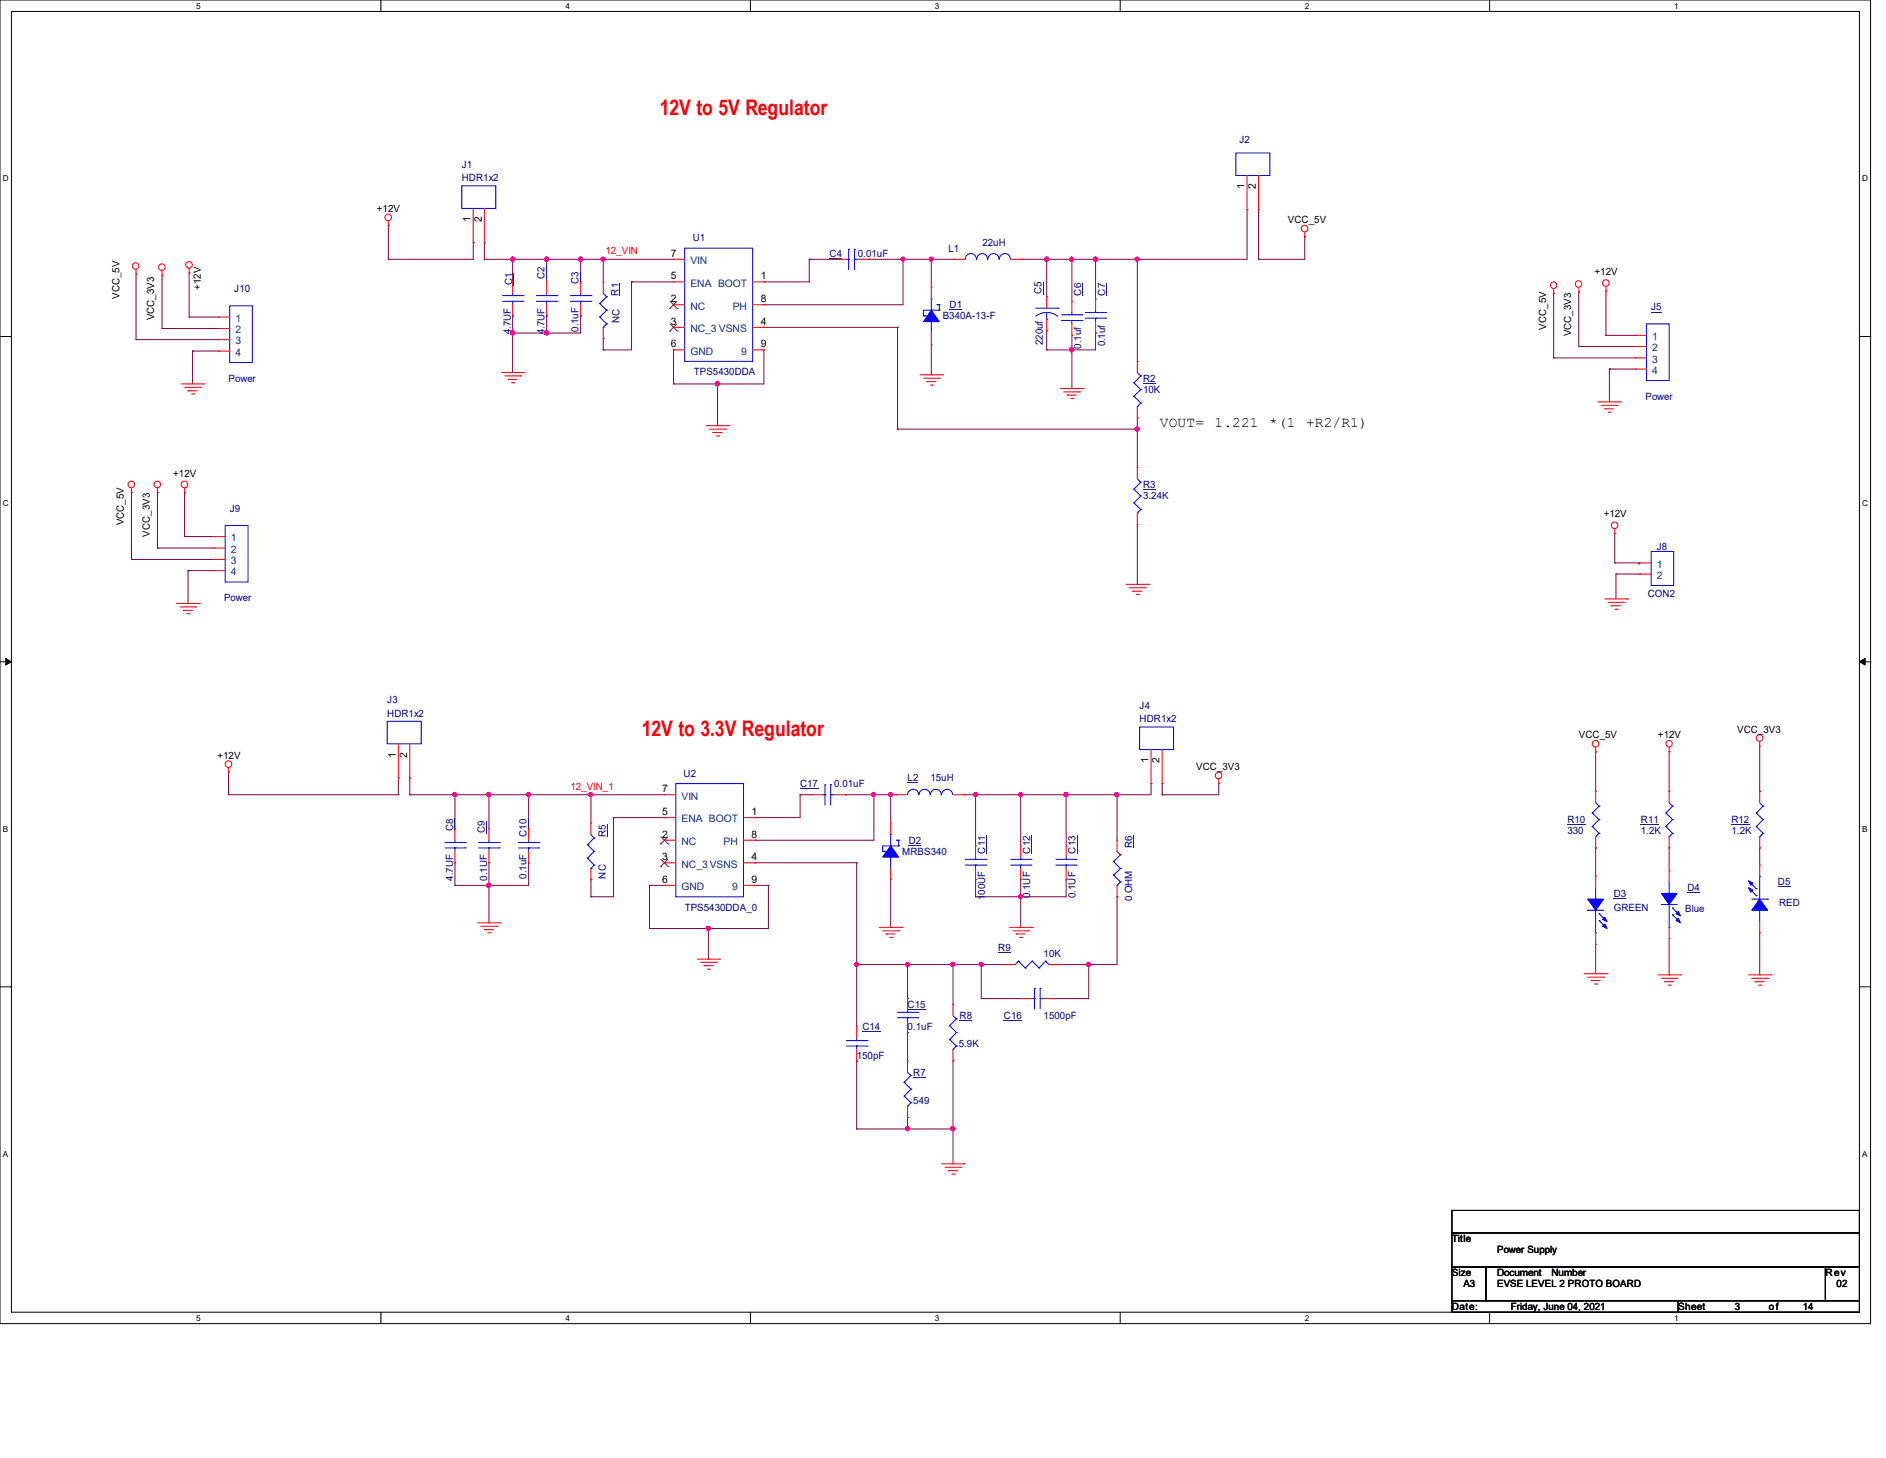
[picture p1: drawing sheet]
<svg xmlns="http://www.w3.org/2000/svg" width="279mm" height="216mm" viewBox="0 0 279 216" stroke-linecap="round" stroke-linejoin="round" font-family="sans-serif">
<path d="M0 0h277.1v196h-277.1zM1.7 1.7h273.8v192.6h-273.8z" fill="none" stroke="#000" stroke-width=".15"/>
<g fill="#fff">
<path d="M29 .2h.7v1.3h-.7z"/>
<path d="M29 194.5h.7v1.3h-.7z"/>
</g>
<path d="M56.4 0v1.7M56.4 194.3v1.7" fill="none" stroke="#000" stroke-width=".15"/>
<g fill="#fff">
<path d="M83.8 .2h.6v1.3h-.6z"/>
<path d="M83.8 194.5h.6v1.3h-.6z"/>
</g>
<path d="M111.2 0v1.7M111.2 194.3v1.7" fill="none" stroke="#000" stroke-width=".15"/>
<g fill="#fff">
<path d="M138.5 .2h.6v1.3h-.6z"/>
<path d="M138.5 194.5h.6v1.3h-.6z"/>
</g>
<path d="M165.9 0v1.7M165.9 194.3v1.7" fill="none" stroke="#000" stroke-width=".15"/>
<g fill="#fff">
<path d="M193.3 .2h.6v1.3h-.6z"/>
<path d="M193.3 194.5h.6v1.3h-.6z"/>
</g>
<path d="M220.7 0v1.7M220.7 194.3v1.7" fill="none" stroke="#000" stroke-width=".15"/>
<g fill="#fff">
<path d="M248 .2h.7v1.3h-.7z"/>
<path d="M248 194.5h.7v1.3h-.7z"/>
<path d="M.4 25.7h.9v1.4h-.9z"/>
<path d="M275.9 25.7h.8v1.4h-.8z"/>
<path d="M.4 73.9h.9v1.3h-.9z"/>
<path d="M275.9 73.9h.8v1.3h-.8z"/>
</g>
<path d="M0 49.8h1.7M275.5 49.8h1.7" fill="none" stroke="#000" stroke-width=".15"/>
<g fill="#fff">
<path d="M.4 122h.8v1.4h-.8z"/>
<path d="M275.9 122h.7v1.4h-.7z"/>
</g>
<path d="M0 98h1.7M275.5 98h1.7" fill="none" stroke="#000" stroke-width=".15"/>
<path d="M.8 97.5l.9 .5-.9 .5zM275.5 98l.8-.5v1z" fill="#000" stroke="#000" stroke-width=".15"/>
<g fill="#fff">
<path d="M.4 170.2h.8v1.3h-.8z"/>
<path d="M275.9 170.2h.7v1.3h-.7z"/>
</g>
<path d="M0 146.1h1.7M275.5 146.1h1.7M215.1 179.2h60.4v3.4h-60.4zM215.1 182.6h60.4v5h-60.4zM215.1 187.6h5v5h-5zM215.1 192.6h33.5v1.7h-33.5zM220.1 187.6h50.3v5h-50.3zM248.6 192.6h26.9v1.7h-26.9zM270.4 187.6h5.1v5h-5.1z" fill="none" stroke="#000" stroke-width=".15"/>
<g fill="none" stroke="#800040" stroke-width=".15">
<path d="M57.5 33.4h.1M57.5 38.4h.1M57.5 33.4v5M70.1 35.9h.1M70.1 35.9v2.5h-12.6M71.8 35.9h.1M71.8 38.4h.1M71.8 35.9v2.5M71.8 38.4h28M75.9 38.4h.1M75.9 38.4v3.3M81 38.4h.1"/>
<path d="M81 38.4v3.3M86 38.4h.1M86 38.4v3.3M89.4 38.4h.1M89.4 38.4v3.3M119.9 38.4h.1M119.9 38.4v3.3h-6.7M119.9 38.4h3.8M128.8 38.4h.1M128.8 38.4h12.6M133.8 38.4h.1M133.8 38.4v6.7h-20.6"/>
<path d="M138 38.4h.1M138 38.4v4.2M151.4 38.4h.1M155.1 38.4h.1M155.1 38.4v5.5M158.8 38.4h.1M158.8 38.4v6.2M162.3 38.4h.1M162.3 38.4v5.9M168.5 38.4h.1M168.5 38.4v15.1M184.7 31h.1"/>
<path d="M184.7 31v7.4h-33.3M186.4 31h.1M186.4 38.4h.1M186.4 31v7.4M193.3 35.1h.1M193.3 35.1v3.3h-6.9M20.2 40.6h.1M20.2 50.3h.1M20.2 40.6v9.7M20.2 50.3h12.2M24 40.8h.1M24 48.6h.1"/>
<path d="M24 40.8v7.8M24 48.6h8.4M28 40.4h.1M28 46.9h.1M28 40.4v6.5M28 46.9h4.4M28.5 52h.1M28.5 52v4.9M28.5 52h3.9M75.9 49.3h.1M75.9 46.8h.1M75.9 55.2h.1"/>
<path d="M75.9 46.8v8.4M81 46.8h.1M81 49.3h.1M81 46.8v2.5M86 46.8h.1M86 46.8v2.5h-10.1M89.4 50.1h.1M89.4 51.8h.1M89.4 50.1v1.7M93.6 41.7h.1M93.6 41.7h6.2M93.6 41.7v10.1h-4.2"/>
<path d="M99.8 51.8h.1M99.8 56.9h.1M99.8 51.8v5.1M106.3 56.9h.1M106.3 56.9v6.1M113.2 41.7h.1M113.2 45.1h.1M113.2 51.8h.1M113.2 48.5h.1M113.2 51.8v5.1h-13.4M113.2 48.5h19.8M133 48.5h.1"/>
<path d="M133 48.5v15M138 55.5h.1M138 51v4.5M155.1 49h.1M155.1 51.8h.1M155.1 49v2.8M158.8 49.7h.1M158.8 51.8h.1M158.8 57.5h.1M158.8 49.7v7.8M162.3 49.3h.1M162.3 49.3v2.5h-7.2"/>
<path d="M230.2 43.4h.1M230.2 53h.1M230.2 43.4v9.6M230.2 53h12.1M233.9 43.3h.1M233.9 51.3h.1M233.9 43.3v8M233.9 51.3h8.4M237.9 43.1h.1M237.9 49.7h.1M237.9 43.1v6.6M237.9 49.7h4.4"/>
<path d="M238.4 54.7h.1M238.4 54.7v4.8M238.4 54.7h3.9M19.5 72.9h.1M19.5 72.9v9.9M23.3 72.9h.1M23.3 72.9v8.3M27.3 72.9h.1M27.3 79.5h.1M27.3 72.9v6.6M27.3 79.5h4.4M106.3 63h.1"/>
<path d="M133 63.5h.1M133 63.5h35.5M168.5 63.5h.1M168.5 61.9h.1M168.5 61.9v7.4M168.5 77.6v8.9M239.2 79h.1M239.2 79v4.4M19.5 82.8h.1M19.5 82.8h12.2M23.3 81.2h.1M23.3 81.2h8.4"/>
<path d="M27.9 84.5h.1M27.9 84.5v4.9M27.9 84.5h3.8M168.5 86.5h.1M239.2 83.4h.1M239.2 83.4h3.7M239.4 85h.1M239.4 85v3.7M239.4 85h3.5M242.7 83.5h.1M242.7 83.5h.2M242.9 85h.1"/>
<path d="M33.9 114.3h.1M33.9 114.3v3.4h25.1M59 115.2h.1M59 117.7h.1M59 115.2v2.5M60.7 117.7h.1M60.7 115.2h.1M60.7 117.7h37.7M60.7 115.2v2.5M67.4 117.7h.1M67.4 117.7v5M72.4 117.7h.1"/>
<path d="M72.4 117.7v5M78.3 117.7h.1M78.3 117.7v5M87.5 117.7h.1M87.5 117.7v4.2M118.5 117.7h.1M118.5 117.7h1.7M118.5 117.7v3.4h-6.7M125.3 117.7h.1M125.3 117.7h7.5M129.5 117.7h.1M129.5 117.7v6.7h-17.7"/>
<path d="M132 117.7h.1M132 117.7v4.2M144.5 117.7h.1M144.5 117.7v7.6M151.2 117.7h.1M151.2 117.7v7.6M157.9 117.7h.1M157.9 117.7v7.6M165.5 117.7h.1M165.5 117.7v6.7M170.5 116h.1M170.5 116v1.7h-27.7"/>
<path d="M172.2 116h.1M172.2 117.7h.1M172.2 116v1.7M180.6 116h.1M180.6 116v1.7h-8.4M236.4 111.3h.1M236.4 111.3v5.9M247.3 111.3h.1M247.3 111.3v5.9M260.7 117.2h.1M260.7 110.5v6.7M67.4 127.8h.1"/>
<path d="M67.4 131.1h.1M67.4 127.8v3.3M72.4 127.8h.1M72.4 131.1h.1M72.4 136.7h.1M72.4 127.8v8.9M78.3 127.8h.1M78.3 127.8v3.3h-10.9M87.5 130.3h.1M87.5 132.8h.1M87.5 130.3v2.5M90.9 121.1h.1"/>
<path d="M90.9 121.1h7.5M90.9 121.1v11.7h-3.4M96.2 137.5h.1M96.2 131.1h.1M96.2 131.1v6.4M96.2 131.1h2.2M104.9 137.5h.1M104.9 137.5v4.5M111.8 121.1h.1M111.8 124.4h.1M111.8 131.1h.1M111.8 127.8h.1"/>
<path d="M111.8 131.1h2M111.8 127.8h15.1M113.8 131.1h.1M113.8 131.1v6.4h-17.6M126.9 127.8h.1M126.9 127.8v24.3M132 137.3h.1M132 130.3v7M144.5 132.8h.1M144.5 130.3h.1M144.5 130.3v2.5M151.2 130.3h.1"/>
<path d="M151.2 132.8h.1M151.2 137.3h.1M151.2 130.3v7M157.9 130.3h.1M157.9 130.3v2.5h-13.4M165.5 132.8h.1M165.5 132.8v10h-8.4M236.4 125.6h.1M236.4 125.6v4.2M236.4 139.8v4.4M247.3 125.6h.1M247.3 125.6v3.3"/>
<path d="M247.3 139v5.4M260.7 125.6h.1M260.7 125.6v2.5M260.7 138.1v6.3M104.9 142h.1M126.9 142.8h.1M126.9 157.1h.1M126.9 157.1v10.1M126.9 142.8h21.8M134.5 142.8h.1M134.5 152.9h.1M134.5 142.8v5.1"/>
<path d="M134.5 152.9v4.2M141.2 142.8h.1M141.2 157.1h.1M141.2 142.8v5.9M141.2 157.1v15.2M145.4 142.8h.1M145.4 147.9h.1M145.4 147.9h5.8M145.4 142.8v5.1M156.3 147.9h.1M157.1 142.8h.1M161.3 142.8h.1"/>
<path d="M161.3 142.8v5.1h-5M236.4 144.2h.1M247.3 144.4h.1M260.7 144.4h.1M126.9 167.2h.1M126.9 167.2h14.3M134.5 165.5h.1M134.5 167.2h.1M134.5 165.5v1.7M141.2 172.3h.1"/>
</g>
<g fill="#f0f" stroke="#f0f" stroke-width=".15">
<circle cx="133.8" cy="38.4" r=".31"/>
<circle cx="106.3" cy="56.8" r=".32"/>
<circle cx="158.7" cy="38.4" r=".31"/>
<circle cx="155" cy="38.4" r=".32"/>
<circle cx="168.5" cy="38.4" r=".32"/>
<circle cx="81" cy="38.4" r=".32"/>
<circle cx="81" cy="49.3" r=".32"/>
<circle cx="89.3" cy="38.4" r=".32"/>
<circle cx="86" cy="38.4" r=".32"/>
<circle cx="168.5" cy="63.5" r=".32"/>
<circle cx="158.7" cy="51.8" r=".31"/>
<circle cx="162.3" cy="38.4" r=".32"/>
<circle cx="138" cy="38.4" r=".31"/>
<circle cx="75.9" cy="38.4" r=".32"/>
<circle cx="72.4" cy="117.7" r=".32"/>
<circle cx="67.4" cy="117.7" r=".32"/>
<circle cx="87.5" cy="117.7" r=".31"/>
<circle cx="104.9" cy="137.5" r=".32"/>
<circle cx="126.9" cy="142.8" r=".32"/>
<circle cx="141.2" cy="167.1" r=".32"/>
<circle cx="134.4" cy="167.1" r=".32"/>
<circle cx="141.2" cy="142.8" r=".32"/>
<circle cx="134.4" cy="142.8" r=".32"/>
<circle cx="151.2" cy="117.7" r=".32"/>
<circle cx="151.2" cy="132.8" r=".32"/>
<circle cx="157.9" cy="117.7" r=".32"/>
<circle cx="72.4" cy="131.1" r=".32"/>
<circle cx="161.3" cy="142.8" r=".32"/>
<circle cx="145.4" cy="142.8" r=".32"/>
<circle cx="144.5" cy="117.7" r=".32"/>
<circle cx="78.3" cy="117.7" r=".32"/>
<circle cx="165.5" cy="117.7" r=".32"/>
<circle cx="129.4" cy="117.7" r=".31"/>
<circle cx="131.9" cy="117.7" r=".32"/>
<circle cx="75.9" cy="49.3" r=".32"/>
</g>
<g fill="none" stroke="#f00" stroke-width=".15">
<path d="M20.2 39.9v.7M28 39.8v.6M57.5 33.4h.1M57.5 32.7v.7M70.1 35.9h.1M70.1 30.9v5M71.8 35.9h.1M71.8 30.9v5M193.3 35.1h.1M193.3 34.4v.7M20.2 40.6h.1M24 40.8h.1"/>
<path d="M24 40.1v.7M26.8 56.9h3.4M27.3 57.4h2.4M27.9 57.9h.1M27.9 57.9h1.3M28 40.4h.1M28.4 58.3h.3M28.7 58.3h.1M29.7 57.4h.1M30.2 56.9h.1M74.3 55.2h3.3M74.8 55.7h2.3"/>
<path d="M75.3 56.2h.1M75.3 56.2h1.3M75.8 56.7h.3M76.1 56.7h.1M77.1 55.7h.1M77.6 55.2h.1M136.3 55.5h3.4M136.8 56h2.3M137.3 56.5h.1M137.3 56.5h1.3M137.8 57h.3M138.1 57h.1"/>
<path d="M139.1 56h.1M139.7 55.5h.1M157.1 57.5h3.3M157.6 58h2.3M158.1 58.5h.1M158.1 58.5h1.3M158.6 59h.3M158.9 59h.1M159.9 58h.1M160.4 57.5h.1M230.2 43.4h.1M230.2 42.8v.6"/>
<path d="M233.9 43.3h.1M233.9 42.6v.7M236.7 59.5h3.4M237.9 43.1h.1M237.9 42.4v.7M240.1 59.5h.1M19.5 72.9h.1M19.5 72.3v.6M23.3 72.9h.1M23.3 72.3v.6M27.3 72.9h.1M27.3 72.3v.6"/>
<path d="M31.7 79.5h.1M31.7 79.5h1.7M104.6 63h3.4M105.1 63.5h2.4M105.6 64.1h.1M105.6 64.1h1.4M106.1 64.6h.4M106.5 64.6h.1M107.5 63.5h.1M108 63h.1M237.2 60h2.4M237.7 60.5h.1"/>
<path d="M237.7 60.5h1.4M238.3 61h.2M238.5 61h.1M239.2 79h.1M239.2 78.3v.7M239.6 60h.1M26.2 89.4h3.3M26.7 89.9h2.3M27.2 90.4h.1M27.2 90.4h1.3M27.7 90.9h.3M28 90.9h.1"/>
<path d="M29 89.9h.1M29.5 89.4h.1M31.7 81.2h.1M31.7 82.8h.1M31.7 84.5h.1M31.7 81.2h1.7M31.7 82.8h1.7M31.7 84.5h1.7M166.8 86.5h3.4M167.3 87h2.4M167.8 87.5h.1M167.8 87.5h1.4"/>
<path d="M168.3 88h.4M168.7 88h.1M169.7 87h.1M170.2 86.5h.1M237.7 88.7h3.4M238.3 89.2h2.3M238.7 89.7h.1M238.7 89.7h1.4M239.2 90.2h.4M239.6 90.2h.1M240.6 89.2h.1M241.1 88.7h.1"/>
<path d="M33.9 114.3h.1M33.9 113.7v.6M98.4 117.7h.1M98.4 117.7h1.7M180.6 116h.1M180.6 115.4v.6M236.4 111.3h.1M236.4 110.7v.6M247.3 111.3h.1M247.3 110.7v.6M260.7 110.5h.1M260.7 109.8v.7"/>
<path d="M70.8 136.7h3.3M71.2 137.2h2.4M71.8 137.7h.1M71.8 137.7h1.3M72.3 138.1h.3M72.6 138.1h.1M73.6 137.2h.1M74.1 136.7h.1M98.4 121.1h.1M98.4 124.4h.1M98.4 127.8h.1M98.4 131.1h.1"/>
<path d="M98.4 121.1h1.7M98.4 124.4h1.7M98.4 127.8h1.7M98.4 131.1h1.7M110.2 121.1h1.6M110.2 124.4h1.6M110.2 127.8h1.6M110.2 131.1h1.6M111.8 127.8h.1M111.8 124.4h.1M111.8 121.1h.1M111.8 131.1h.1"/>
<path d="M130.3 137.3h3.3M130.8 137.8h2.3M131.3 138.3h.1M131.3 138.3h1.3M131.8 138.8h.3M132.1 138.8h.1M133.1 137.8h.1M133.6 137.3h.1M149.6 137.3h3.3M150.1 137.8h2.3M150.5 138.3h.1M150.5 138.3h1.4"/>
<path d="M151 138.8h.4M151.4 138.8h.1M152.4 137.8h.1M152.9 137.3h.1M157.9 125.3h.1M157.9 130.3h.1M157.9 125.3v1.6M157.9 128.6v1.7M103.3 142h3.3M103.8 142.5h2.3M104.3 143h.1M104.3 143h1.3"/>
<path d="M104.8 143.5h.3M105.1 143.5h.1M106.1 142.5h.1M106.6 142h.1M234.7 144.2h3.4M235.2 144.7h2.4M235.7 145.2h.1M235.7 145.2h1.4M236.2 145.7h.4M236.6 145.7h.1M237.6 144.7h.1M238.1 144.2h.1"/>
<path d="M245.6 144.4h3.4M246.1 144.9h2.4M246.6 145.4h.1M246.6 145.4h1.3M247.1 145.9h.3M247.4 145.9h.1M248.5 144.9h.1M249 144.4h.1M259 144.4h3.4M259.5 144.9h2.4M260 145.4h.1M260 145.4h1.4"/>
<path d="M260.5 145.9h.4M260.9 145.9h.1M261.9 144.9h.1M262.4 144.4h.1M139.5 172.3h3.3M140 172.8h2.3M140.5 173.4h.1M140.5 173.4h1.4M141 173.9h.4M141.4 173.9h.1M142.3 172.8h.1M142.8 172.3h.1"/>
<circle cx="20.1" cy="39.4" r=".48"/>
<circle cx="24" cy="39.6" r=".49"/>
<circle cx="28" cy="39.2" r=".49"/>
<circle cx="57.5" cy="32.2" r=".49"/>
<circle cx="193.3" cy="33.8" r=".49"/>
<circle cx="230.2" cy="42.2" r=".48"/>
<circle cx="233.8" cy="42.1" r=".48"/>
<circle cx="237.9" cy="41.9" r=".49"/>
<circle cx="19.5" cy="71.7" r=".49"/>
<circle cx="23.3" cy="71.7" r=".49"/>
<circle cx="27.3" cy="71.7" r=".49"/>
<circle cx="239.2" cy="77.8" r=".49"/>
<circle cx="33.8" cy="113.2" r=".49"/>
<circle cx="180.5" cy="114.8" r=".49"/>
<circle cx="236.4" cy="110.1" r=".49"/>
<circle cx="247.3" cy="110.1" r=".48"/>
<circle cx="260.7" cy="109.3" r=".49"/>
</g>
<g fill="none" stroke="#00f" stroke-width=".15">
<path d="M68.4 27.5h5v3.4h-5zM33.4 77.8h3.3v8.4h-3.3zM100.1 116h10.1v16.8h-10.1zM156.4 128.1h3M156.4 127.3h3M157.9 127.3h.1M157.9 128.1h.1M157.9 126.9v.4M157.9 128.1v.5M159.4 128.1h.1M159.4 127.3h.1M246.1 133.9h.1"/>
<path d="M246.1 133.9h2.4M247.3 132.3h.1M247.3 137.3h.1M247.3 130.6v1.7M247.3 133.9v3.4M247.8 134.5h.1M247.8 135.5h.1M247.8 134.5l1 1M247.8 135.5l1 1"/>
</g>
<path d="M97.9 125h.1M97.9 128.3h.1M97.9 123.9l1.1 1.1M97.9 127.3l1.1 1M98.9 123.9l-1 1.1M98.9 127.3l-1 1M99 125h.1M99 128.3h.1" fill="none" stroke="#804000" stroke-width=".15"/>
<path d="M159.6 123.7v2.7" fill="none" stroke="#000080" stroke-width=".15"/>
<g fill="#00f" stroke="#00f" stroke-width=".15">
<path d="M246.1 132.3h2.4l-1.2 1.6z" fill-rule="evenodd"/>
<path d="M248.6 136l.4 .7-.7-.4z" fill-rule="evenodd"/>
<path d="M248.6 135l.4 .6-.7-.3z" fill-rule="evenodd"/>
</g>
<path d="M250 132.1h1.8v.1h-1.8z" fill="#000080"/>
<path d="M151.2 125.3h.1M151.2 130.3h.1M151.2 125.3v1.6M151.2 128.6v1.7M247.3 128.9h.1M247.3 139h.1M247.3 128.9v1.7M247.3 137.3v1.7" fill="none" stroke="#f00" stroke-width=".15"/>
<g fill="none" stroke="#00f" stroke-width=".15">
<path d="M149.7 128.1h3M149.7 127.3h3M151.2 127.3h.1M151.2 128.1h.1M151.2 126.9v.4M151.2 128.1v.5M152.7 128.1h.1M152.7 127.3h.1M150.9 142.3h.1M150.9 142.3l-.5 .5M150.9 142.3l1 1M151.9 143.3h.1"/>
<path d="M152.9 142.3h.1M152.9 142.3l-1 1M152.9 142.3l1 1M153.9 143.3h.1M154.9 142.3h.1M154.9 142.3l-1 1M154.9 142.3l.5 .5M155.4 142.8h.1"/>
</g>
<path d="M152.8 123.7v2.7" fill="none" stroke="#000080" stroke-width=".15"/>
<path d="M147.9 141h1.8v.1h-1.8z" fill="#000080"/>
<path d="M32.4 46.9h.1M32.4 48.6h.1M32.4 50.3h.1M32.4 52h.1M32.4 46.9h1.6M32.4 48.6h1.6M32.4 50.3h1.6M32.4 52h1.6M148.7 142.8h.1M148.7 142.8h1.7M155.4 142.8h1.7M157.1 142.8h.1" fill="none" stroke="#f00" stroke-width=".15"/>
<path d="M34 45.3h3.4v8.4h-3.4zM79.5 44.6h3M79.5 43.8h3M81 43.8h.1M81 44.6h.1M81 43.4v.4M81 44.6v.5M82.5 44.6h.1M82.5 43.8h.1" fill="none" stroke="#00f" stroke-width=".15"/>
<path d="M80.9 39.4h.1v1.9h-.1z" fill="#000080"/>
<g fill="none" stroke="#f00" stroke-width=".15">
<path d="M141.4 38.4h.1M141.4 38.4h1.6M149.7 38.4h1.7M151.4 38.4h.1M81 41.7h.1M81 46.8h.1M81 41.7v1.7M81 45.1v1.7M59 115.2h.1M59 110.2v5M60.7 115.2h.1M60.7 110.2v5"/>
<path d="M120.2 117.7h.1M120.2 117.7h1.7M123.6 117.7h1.7M125.3 117.7h.1M134.5 147.9h.1M134.5 152.9h.1M134.5 147.9v1.7M134.5 151.2v1.7"/>
</g>
<g fill="none" stroke="#00f" stroke-width=".15">
<path d="M144.7 38.4a.83 .83 0 0 0-.9-.9 .83 .83 0 0 0-.8 .9M146.3 38.4a.81 .81 0 0 0-.8-.9 .81 .81 0 0 0-.8 .9M148 38.4a.83 .83 0 0 0-.8-.9 .83 .83 0 0 0-.9 .9M149.7 38.4a.83 .83 0 0 0-.8-.9 .83 .83 0 0 0-.9 .9M168 56.7h.1M168 58.7h.1M168 56.7l1 1M168 58.7l1 1M168.5 55.2l.5 .5M169 55.7h.1M169 57.7h.1M169 59.7h.1"/>
<path d="M169 55.7l-1 1M169 57.7l-1 1M169 59.7l-.5 .5M168.5 60.2h.1M57.4 106.8h5v3.4h-5zM121.9 117.7h.3M122.2 117.7h.1M122.2 116.2h.1M122.2 116.2v3M123.1 116.2h.1M123.1 117.7h.1M123.1 117.7h.5"/>
<path d="M123.1 116.2v3M133 150.7h3M133 149.9h3M134.5 149.9h.1M134.5 150.7h.1M134.5 149.6v.3M134.5 150.7v.5M136 150.7h.1M136 149.9h.1"/>
</g>
<path d="M118.5 116.8h2.7M134.5 149.5h2.6" fill="none" stroke="#000080" stroke-width=".15"/>
<path d="M169.3 56.7h1.9v.1h-1.9z" fill="#000080"/>
<path d="M168.5 53.5h.1M168.5 53.5v1.7M168.5 61.9h.1M168.5 60.2v1.7" fill="none" stroke="#f00" stroke-width=".15"/>
<path d="M157.3 47.5h3M157.3 46.6h3M158.8 46.6h.1M158.8 47.5h.1M158.8 46.3v.3M158.8 47.5v.5M160.3 47.5h.1M160.3 46.6h.1" fill="none" stroke="#00f" stroke-width=".15"/>
<path d="M160.4 41.9h.1v1.9h-.1z" fill="#000080"/>
<path d="M158.8 44.6h.1M158.8 49.7h.1M158.8 44.6v1.7M158.8 48v1.7" fill="none" stroke="#f00" stroke-width=".15"/>
<path d="M160.8 47.1h3M160.8 46.3h3M162.3 46.3h.1M162.3 47.1h.1M162.3 45.9v.4M162.3 47.1v.5M163.8 47.1h.1M163.8 46.3h.1" fill="none" stroke="#00f" stroke-width=".15"/>
<path d="M163.9 41.9h.1v1.9h-.1z" fill="#000080"/>
<path d="M162.3 44.3h.1M162.3 49.3h.1M162.3 44.3v1.6M162.3 47.6v1.7" fill="none" stroke="#f00" stroke-width=".15"/>
<path d="M70.9 125.6h3.1M70.9 124.8h3.1M72.4 124.8h.1M72.4 125.6h.1M72.4 124.4v.4M72.4 125.6v.5M74 125.6h.1M74 124.8h.1" fill="none" stroke="#00f" stroke-width=".15"/>
<path d="M72 121.5h.1v1.9h-.1z" fill="#000080"/>
<path d="M72.4 122.7h.1M72.4 127.8h.1M72.4 122.7v1.7M72.4 126.1v1.7" fill="none" stroke="#f00" stroke-width=".15"/>
<path d="M134.5 158.8l.5 .5M135 159.3h.1M135 159.3l-1.1 1M133.9 160.3h.1M133.9 162.3h.1M133.9 160.3l1.1 1M133.9 162.3l1.1 1M134.5 163.8h.1M135 161.3h.1M135 163.3h.1M135 161.3l-1.1 1M135 163.3l-.5 .5" fill="none" stroke="#00f" stroke-width=".15"/>
<path d="M135.3 159.5h1.9v.1h-1.9z" fill="#000080"/>
<path d="M134.5 157.1h.1M134.5 157.1v1.7M134.5 165.5h.1M134.5 163.8v1.7" fill="none" stroke="#f00" stroke-width=".15"/>
<path d="M84.5 44.6h3M84.5 43.8h3M86 43.8h.1M86 44.6h.1M86 43.4v.4M86 44.6v.5M87.5 44.6h.1M87.5 43.8h.1" fill="none" stroke="#00f" stroke-width=".15"/>
<path d="M85.9 40.2h.1v1.9h-.1z" fill="#000080"/>
<path d="M86 41.7h.1M86 46.8h.1M86 41.7v1.7M86 45.1v1.7" fill="none" stroke="#f00" stroke-width=".15"/>
<g fill="none" stroke="#00f" stroke-width=".15">
<path d="M136.8 46.8h.1M136.8 46.8h.4M137.2 46.8h.1M138 47.6h.1M138 44.3h.1M138 44.3v1.6M138 47.6v1.7M138.8 45.1h.1M138.8 45.1h.3M139.1 45.9h.1M139.1 45.1h.1M139.1 45.9h-2.3v.9"/>
<path d="M139.1 45.1v.8"/>
</g>
<path d="M138 45.9l1.1 1.7h-2.3z" fill-rule="evenodd" fill="#00f" stroke="#00f" stroke-width=".15"/>
<path d="M140.7 45.8h1.8v.1h-1.8z" fill="#000080"/>
<path d="M138 51h.1M138 42.6h.1M138 42.6v1.7M138 49.3v1.7M126.9 152.1h.1M126.9 157.1h.1M126.9 152.1v1.7M126.9 155.4v1.7" fill="none" stroke="#f00" stroke-width=".15"/>
<g fill="none" stroke="#00f" stroke-width=".15">
<path d="M125.4 38.4h.3M125.7 38.4h.1M125.7 36.9h.1M125.7 36.9v3M126.6 36.9h.1M126.6 38.4h.1M126.6 38.4h.5M126.6 36.9v3M125.4 154.9h3M125.4 154.1h3M126.9 154.1h.1M126.9 154.9h.1"/>
<path d="M126.9 153.8v.3M126.9 154.9v.5M128.4 154.9h.1M128.4 154.1h.1"/>
</g>
<path d="M127.8 152.8h2.6" fill="none" stroke="#000080" stroke-width=".15"/>
<path d="M122.9 38.3h1.9v.1h-1.9z" fill="#000080"/>
<path d="M123.7 38.4h.1M123.7 38.4h1.7M127.1 38.4h1.7M128.8 38.4h.1" fill="none" stroke="#f00" stroke-width=".15"/>
<path d="M74.5 44.6h3M74.5 43.8h3M75.9 43.8h.1M75.9 44.6h.1M75.9 43.4v.4M75.9 44.6v.5M77.5 44.6h.1M77.5 43.8h.1" fill="none" stroke="#00f" stroke-width=".15"/>
<path d="M76 40.4h.2v1.8h-.2z" fill="#000080"/>
<path d="M75.9 41.7h.1M75.9 46.8h.1M75.9 41.7v1.7M75.9 45.1v1.7M247.3 117.2h.1M247.3 117.2v1.7M247.3 125.6h.1M247.3 123.9v1.7" fill="none" stroke="#f00" stroke-width=".15"/>
<g fill="none" stroke="#00f" stroke-width=".15">
<path d="M247.3 118.9l.5 .5M247.8 119.4h.1M247.8 119.4l-1 1M65.9 125.6h3M65.9 124.8h3M67.4 124.8h.1M67.4 125.6h.1M67.4 124.4v.4M67.4 125.6v.5M68.9 125.6h.1M68.9 124.8h.1M246.8 120.4h.1"/>
<path d="M246.8 122.4h.1M246.8 120.4l1 1M246.8 122.4l1 1M247.3 123.9h.1M247.8 121.4h.1M247.8 123.4h.1M247.8 121.4l-1 1M247.8 123.4l-.5 .5"/>
</g>
<path d="M243.1 122.2h2.6" fill="none" stroke="#000080" stroke-width=".15"/>
<path d="M67.3 121.2h.1v1.9h-.1z" fill="#000080"/>
<path d="M236.4 117.2h.1M236.4 117.2v1.7M67.4 122.7h.1M67.4 127.8h.1M67.4 122.7v1.7M67.4 126.1v1.7M78.3 122.7h.1M78.3 127.8h.1M78.3 122.7v1.7M78.3 126.1v1.7M236.4 125.6h.1M236.4 123.9v1.7" fill="none" stroke="#f00" stroke-width=".15"/>
<g fill="none" stroke="#00f" stroke-width=".15">
<path d="M236.4 118.9l.5 .5M236.9 119.4h.1M236.9 119.4l-1 1M76.8 125.6h3M76.8 124.8h3M78.3 124.8h.1M78.3 125.6h.1M78.3 124.4v.4M78.3 125.6v.5M79.8 125.6h.1M79.8 124.8h.1M235.2 134.8h.1"/>
<path d="M235.2 134.8h2.4M235.9 120.4h.1M235.9 122.4h.1M235.9 120.4l1 1M235.9 122.4l1 1M236.4 123.9h.1M236.4 133.1h.1M236.4 138.1h.1M236.4 131.4v1.7M236.4 134.8v3.3M236.9 121.4h.1M236.9 123.4h.1"/>
<path d="M236.9 135.3h.1M236.9 136.3h.1M236.9 121.4l-1 1M236.9 123.4l-.5 .5M236.9 135.3l1 1M236.9 136.3l1 1"/>
</g>
<path d="M78.3 121.2v2.7M232.2 122.2h2.7" fill="none" stroke="#000080" stroke-width=".15"/>
<g fill="#00f" stroke="#00f" stroke-width=".15">
<path d="M235.2 133.1h2.4l-1.2 1.7z" fill-rule="evenodd"/>
<path d="M237.7 136.8l.4 .7-.7-.3z" fill-rule="evenodd"/>
<path d="M237.7 135.8l.4 .7-.7-.4z" fill-rule="evenodd"/>
</g>
<path d="M239.1 133h1.8v.1h-1.8z" fill="#000080"/>
<g fill="none" stroke="#f00" stroke-width=".15">
<path d="M99.8 38.4h.1M99.8 38.4h1.6M99.8 41.7h.1M99.8 45.1h.1M99.8 48.5h.1M99.8 51.8h.1M99.8 41.7h1.6M99.8 45.1h1.6M99.8 48.5h1.6M99.8 51.8h1.6M111.5 41.7h1.7M111.5 45.1h1.7"/>
<path d="M111.5 48.5h1.7M111.5 51.8h1.7M113.2 48.5h.1M113.2 45.1h.1M113.2 41.7h.1M113.2 51.8h.1M236.4 129.8h.1M236.4 139.8h.1M236.4 129.8v1.6M236.4 138.1v1.7"/>
</g>
<path d="M101.4 36.7h10.1v16.8h-10.1zM134.5 117.7a.83 .83 0 0 1 .8-.8 .83 .83 0 0 1 .8 .8M136.1 117.7a.83 .83 0 0 1 .9-.8 .83 .83 0 0 1 .8 .8M137.8 117.7a.8 .8 0 0 1 .8-.8 .8 .8 0 0 1 .8 .8M139.5 117.7a.83 .83 0 0 1 .8-.8 .83 .83 0 0 1 .8 .8" fill="none" stroke="#00f" stroke-width=".15"/>
<path d="M99.2 45.7h.1M99.2 49h.1M99.3 44.6l1 1.1M99.3 48l1 1M100.3 44.6l-1.1 1.1M100.3 48l-1.1 1M100.3 45.7h.1M100.3 49h.1" fill="none" stroke="#804000" stroke-width=".15"/>
<path d="M134.5 115.9h1.6v.1h-1.6z" fill="#000080"/>
<path d="M132.8 117.7h.1M132.8 117.7h1.7M141.2 117.7h1.6M142.8 117.7h.1" fill="none" stroke="#f00" stroke-width=".15"/>
<path d="M165 127.6h.1M165 129.6h.1M165 127.6l1 1M165 129.6l1 1M165.5 131.1h.1M165.5 126.1l.5 .5M166 126.6h.1M166 128.6h.1M166 130.6h.1M166 126.6l-1 1M166 128.6l-1 1M166 130.6l-.5 .5" fill="none" stroke="#00f" stroke-width=".15"/>
<path d="M167.9 123.7h.1v1.9h-.1z" fill="#000080"/>
<path d="M165.5 124.4h.1M165.5 132.8h.1M165.5 124.4v1.7M165.5 131.1v1.7" fill="none" stroke="#f00" stroke-width=".15"/>
<path d="M243.9 48h3.4v8.3h-3.4z" fill="none" stroke="#00f" stroke-width=".15"/>
<path d="M244.6 46.1h1.6v.2h-1.6z" fill="#000080"/>
<path d="M242.3 49.7h.1M242.3 51.3h.1M242.3 53h.1M242.3 54.7h.1M242.3 49.7h1.6M242.3 51.3h1.6M242.3 53h1.6M242.3 54.7h1.6" fill="none" stroke="#f00" stroke-width=".15"/>
<path d="M140.7 151.9h.1M140.7 153.9h.1M140.7 151.9l1 1M140.7 153.9l1 1M141.2 155.4h.1M141.2 150.4l.5 .5M141.7 150.9h.1M141.7 152.9h.1M141.7 154.9h.1M141.7 150.9l-1 1M141.7 152.9l-1 1M141.7 154.9l-.5 .5" fill="none" stroke="#00f" stroke-width=".15"/>
<path d="M142.2 151.1h1.8v.1h-1.8z" fill="#000080"/>
<g fill="none" stroke="#f00" stroke-width=".15">
<path d="M184.7 31h.1M184.7 26v5M186.4 31h.1M186.4 26v5M170.5 116h.1M170.5 111v5M172.2 116h.1M172.2 111v5M144.5 125.3h.1M144.5 130.3h.1M144.5 125.3v1.6M144.5 128.6v1.7"/>
<path d="M141.2 148.7h.1M141.2 157.1h.1M141.2 148.7v1.7M141.2 155.4v1.7"/>
</g>
<g fill="none" stroke="#00f" stroke-width=".15">
<path d="M183.1 22.6h5v3.4h-5zM88.9 45h.1M88.9 46.9h.1M88.9 45l1 .9M88.9 46.9l1 1.1M89.4 48.5h.1M89.4 43.4l.5 .5M89.9 43.9h.1M89.9 45.9h.1M89.9 48h.1M89.9 43.9l-1 1.1M89.9 45.9l-1 1"/>
<path d="M89.9 48l-.5 .5M168.8 107.7h5.1v3.3h-5.1zM143 128.1h3M143 127.3h3M144.5 127.3h.1M144.5 128.1h.1M144.5 126.9v.4M144.5 128.1v.5M146 128.1h.1M146 127.3h.1"/>
</g>
<path d="M146.2 123.7v2.7" fill="none" stroke="#000080" stroke-width=".15"/>
<path d="M91.8 41.9h.1v1.9h-.1z" fill="#000080"/>
<path d="M89.4 41.7h.1M89.4 50.1h.1M89.4 41.7v1.7M89.4 48.5v1.6M242.9 83.4h.1M242.9 85h.1M242.9 83.4h1.7M242.9 85h1.7M151.2 147.9h.1M151.2 147.9h1.7M154.6 147.9h1.7M156.3 147.9h.1" fill="none" stroke="#f00" stroke-width=".15"/>
<g fill="none" stroke="#00f" stroke-width=".15">
<path d="M153.4 45.6h3.4M155.1 47.3h.1M155.1 46.3l.7 .1 .9 .4M155.1 46.3a2.66 2.66 0 0 0-1.7 .5M155.1 46.3v1M156.8 45.6h.1M244.6 81.7h3.3v5h-3.3zM152.9 147.9h.3M153.2 147.9h.1M153.2 146.3h.1M153.2 146.3v3.1M154.1 146.3h.1"/>
<path d="M154.1 147.9h.1M154.1 147.9h.5M154.1 146.3v3.1"/>
</g>
<path d="M148.7 151.2h2.7" fill="none" stroke="#000080" stroke-width=".15"/>
<path d="M154.5 41.7h.1v1.9h-.1z" fill="#000080"/>
<path d="M155.1 43.9h.1M155.1 49h.1M155.1 43.9v1.7M155.1 47.3v1.7" fill="none" stroke="#f00" stroke-width=".15"/>
<g fill="none" stroke="#00f" stroke-width=".15">
<path d="M130.8 126.1h.1M130.8 126.1h.3M131.1 126.1h.1M132 126.9h.1M132 123.6h.1M132 123.6v1.7M132 126.9v1.7M132.8 124.4h.1M132.8 124.4h.3M133.1 125.3h.1M133.1 124.4h.1M133.1 125.3h-2.3v.8"/>
<path d="M133.1 124.4v.9"/>
</g>
<path d="M132 125.3l1.1 1.6h-2.3z" fill-rule="evenodd" fill="#00f" stroke="#00f" stroke-width=".15"/>
<path d="M134.6 125.1h1.9v.1h-1.9z" fill="#000080"/>
<path d="M132 130.3h.1M132 121.9h.1M132 121.9v1.7M132 128.6v1.7" fill="none" stroke="#f00" stroke-width=".15"/>
<path d="M168 72.4h.1M168 74.5h.1M168 72.4l1 1M168 74.5l1 .9M168.5 75.9h.1M168.5 70.9l.5 .5M169 71.4h.1M169 73.4h.1M169 75.4h.1M169 71.4l-1 1M169 73.4l-1 1.1M169 75.4l-.5 .5" fill="none" stroke="#00f" stroke-width=".15"/>
<path d="M169.3 72.4h1.9v.2h-1.9z" fill="#000080"/>
<path d="M168.5 69.3h.1M168.5 77.6h.1M168.5 69.3v1.6M168.5 75.9v1.7" fill="none" stroke="#f00" stroke-width=".15"/>
<path d="M259.2 131.6l1 1M259.2 130.6l1 1M259.5 133.1h2.4M260.2 132.6h.1M260.2 131.6h.1M260.7 134.8h.1M260.7 129.8h.1M260.7 129.8v3.3M260.7 134.8v1.7M261.9 133.1h.1" fill="none" stroke="#00f" stroke-width=".15"/>
<g fill="#00f" stroke="#00f" stroke-width=".15">
<path d="M260.7 133.1l1.2 1.7h-2.4z" fill-rule="evenodd"/>
<path d="M259 130.4l.7 .4-.3 .3z" fill-rule="evenodd"/>
<path d="M259 131.4l.7 .4-.3 .3z" fill-rule="evenodd"/>
</g>
<path d="M263.4 131.3h1.9v.1h-1.9z" fill="#000080"/>
<path d="M260.7 117.2h.1M260.7 117.2v1.7M260.7 138.1h.1M260.7 128.1h.1M260.7 125.6h.1M260.7 123.9v1.7M260.7 128.1v1.7M260.7 136.5v1.6" fill="none" stroke="#f00" stroke-width=".15"/>
<g fill="none" stroke="#00f" stroke-width=".15">
<path d="M260.7 118.9l.5 .5M261.2 119.4h.1M261.2 119.4l-1 1M87 125.1h.1M87 127.1h.1M87 125.1l1 1M87 127.1l1 1M87.5 128.6h.1M87.5 123.6l.5 .5M88 124.1h.1M88 126.1h.1M88 128.1h.1"/>
<path d="M88 124.1l-1 1M88 126.1l-1 1M88 128.1l-.5 .5M260.2 120.4h.1M260.2 122.4h.1M260.2 120.4l1 1M260.2 122.4l1 1M260.7 123.9h.1M261.2 121.4h.1M261.2 123.4h.1M261.2 121.4l-1 1M261.2 123.4l-.5 .5"/>
</g>
<path d="M256.5 122.2h2.7" fill="none" stroke="#000080" stroke-width=".15"/>
<path d="M89.9 122h.1v1.9h-.1z" fill="#000080"/>
<path d="M87.5 121.9h.1M87.5 130.3h.1M87.5 121.9v1.7M87.5 128.6v1.7" fill="none" stroke="#f00" stroke-width=".15"/>
<g fill="#f0f" stroke="#f0f" stroke-width=".15">
<circle cx="133.8" cy="38.4" r=".31"/>
<circle cx="106.3" cy="56.8" r=".32"/>
<circle cx="158.7" cy="38.4" r=".31"/>
<circle cx="155" cy="38.4" r=".32"/>
<circle cx="168.5" cy="38.4" r=".32"/>
<circle cx="81" cy="38.4" r=".32"/>
<circle cx="81" cy="49.3" r=".32"/>
<circle cx="89.3" cy="38.4" r=".32"/>
<circle cx="86" cy="38.4" r=".32"/>
<circle cx="168.5" cy="63.5" r=".32"/>
<circle cx="158.7" cy="51.8" r=".31"/>
<circle cx="162.3" cy="38.4" r=".32"/>
<circle cx="138" cy="38.4" r=".31"/>
<circle cx="75.9" cy="38.4" r=".32"/>
<circle cx="72.4" cy="117.7" r=".32"/>
<circle cx="67.4" cy="117.7" r=".32"/>
<circle cx="87.5" cy="117.7" r=".31"/>
<circle cx="104.9" cy="137.5" r=".32"/>
<circle cx="126.9" cy="142.8" r=".32"/>
<circle cx="141.2" cy="167.1" r=".32"/>
<circle cx="134.4" cy="167.1" r=".32"/>
<circle cx="141.2" cy="142.8" r=".32"/>
<circle cx="134.4" cy="142.8" r=".32"/>
<circle cx="151.2" cy="117.7" r=".32"/>
<circle cx="151.2" cy="132.8" r=".32"/>
<circle cx="157.9" cy="117.7" r=".32"/>
<circle cx="72.4" cy="131.1" r=".32"/>
<circle cx="161.3" cy="142.8" r=".32"/>
<circle cx="145.4" cy="142.8" r=".32"/>
<circle cx="144.5" cy="117.7" r=".32"/>
<circle cx="78.3" cy="117.7" r=".32"/>
<circle cx="165.5" cy="117.7" r=".32"/>
<circle cx="129.4" cy="117.7" r=".31"/>
<circle cx="131.9" cy="117.7" r=".32"/>
<circle cx="75.9" cy="49.3" r=".32"/>
</g>
<g font-size="3.2" fill="#f00">
<text x="97.7" y="17">12V to 5V Regulator</text>
<text x="95.1" y="109">12V to 3.3V Regulator</text>
</g>
<g font-size="2.2">
<text x="171.8" y="63.2">VOUT=</text>
<text x="179.9" y="63.2">1.221</text>
<text x="188" y="63.2">*(1</text>
<text x="193.5" y="63.2">+R2/R1)</text>
</g>
<g font-size="1.5" fill="#000080">
<text x="183.6" y="21.2">J2</text>
<text x="68.4" y="24.8">J1</text>
<text x="68.4" y="26.8">HDR1x2</text>
<text x="102.6" y="35.7">U1</text>
<text x="80.7" y="41.3" transform="rotate(-90 80.7 41.3)">C2</text>
<text x="122.9" y="38.1">C4</text>
<text x="127.1" y="38.1">0.01uF</text>
<text x="140.5" y="37.3">L1</text>
<text x="145.5" y="36.4">22uH</text>
<text x="34.7" y="43.3">J10</text>
<text x="75.9" y="42.2" transform="rotate(-90 75.9 42.2)">C1</text>
<text x="85.7" y="42.1" transform="rotate(-90 85.7 42.1)">C3</text>
<text x="91.6" y="43.8" transform="rotate(-90 91.6 43.8)">R1</text>
<text x="91.8" y="47.8" transform="rotate(-90 91.8 47.8)">NC</text>
<text x="139.7" y="47.3">B340A-13-F</text>
<text x="140.7" y="45.6">D1</text>
<text x="154.3" y="43.6" transform="rotate(-90 154.3 43.6)">C5</text>
<text x="160.2" y="43.8" transform="rotate(-90 160.2 43.8)">C6</text>
<text x="163.7" y="43.8" transform="rotate(-90 163.7 43.8)">C7</text>
<text x="244.6" y="46">J5</text>
<text x="75.7" y="49.5" transform="rotate(-90 75.7 49.5)">4.7UF</text>
<text x="80.7" y="49.5" transform="rotate(-90 80.7 49.5)">4.7UF</text>
<text x="85.7" y="49.1" transform="rotate(-90 85.7 49.1)">0.1uF</text>
<text x="154.5" y="51.1" transform="rotate(-90 154.5 51.1)">220uf</text>
<text x="160.2" y="51.6" transform="rotate(-90 160.2 51.6)">0.1uf</text>
<text x="163.7" y="51.3" transform="rotate(-90 163.7 51.3)">0.1uf</text>
<text x="33.9" y="56.5">Power</text>
<text x="102.8" y="55.5">TPS5430DDA</text>
<text x="169.3" y="56.5">R2</text>
<text x="169.3" y="58.2">10K</text>
<text x="243.8" y="59.2">Power</text>
<text x="34" y="75.8">J9</text>
<text x="169.3" y="72.3">R3</text>
<text x="169.3" y="74">3.24K</text>
<text x="245.4" y="81.5">J8</text>
<text x="33.2" y="89">Power</text>
<text x="244.1" y="88.4">CON2</text>
<text x="57.4" y="104.1">J3</text>
<text x="57.4" y="106.1">HDR1x2</text>
<text x="168.8" y="105">J4</text>
<text x="168.8" y="107">HDR1x2</text>
<text x="101.3" y="115">U2</text>
<text x="118.5" y="116.5">C17</text>
<text x="123.6" y="116.5">0.01uF</text>
<text x="134.5" y="115.7">L2</text>
<text x="137.8" y="115.7">15uH</text>
<text x="67.1" y="123.1" transform="rotate(-90 67.1 123.1)">C8</text>
<text x="71.8" y="123.4" transform="rotate(-90 71.8 123.4)">C9</text>
<text x="78" y="123.9" transform="rotate(-90 78 123.9)">C10</text>
<text x="89.7" y="123.9" transform="rotate(-90 89.7 123.9)">R5</text>
<text x="134.6" y="124.9">D2</text>
<text x="167.7" y="125.6" transform="rotate(-90 167.7 125.6)">R6</text>
<text x="232.2" y="121.9">R10</text>
<text x="232.2" y="123.6">330</text>
<text x="243.1" y="121.9">R11</text>
<text x="243.1" y="123.6">1.2K</text>
<text x="256.5" y="121.9">R12</text>
<text x="256.5" y="123.6">1.2K</text>
<text x="67.1" y="130.4" transform="rotate(-90 67.1 130.4)">4.7UF</text>
<text x="72.2" y="130.4" transform="rotate(-90 72.2 130.4)">0.1UF</text>
<text x="78" y="130.1" transform="rotate(-90 78 130.1)">0.1uF</text>
<text x="89.7" y="130.1" transform="rotate(-90 89.7 130.1)">NC</text>
<text x="133.6" y="126.6">MRBS340</text>
<text x="145.9" y="126.4" transform="rotate(-90 145.9 126.4)">C11</text>
<text x="152.6" y="126.4" transform="rotate(-90 152.6 126.4)">C12</text>
<text x="159.3" y="126.4" transform="rotate(-90 159.3 126.4)">C13</text>
<text x="250" y="132">D4</text>
<text x="263.4" y="131.1">D5</text>
<text x="101.4" y="134.8">TPS5430DDA_0</text>
<text x="145.9" y="133.3" transform="rotate(-90 145.9 133.3)">100UF</text>
<text x="152.6" y="133" transform="rotate(-90 152.6 133)">0.1UF</text>
<text x="159.3" y="133" transform="rotate(-90 159.3 133)">0.1UF</text>
<text x="167.7" y="133.5" transform="rotate(-90 167.7 133.5)">0 OHM</text>
<text x="239.1" y="132.8">D3</text>
<text x="239.1" y="134.8">GREEN</text>
<text x="249.6" y="135">Blue</text>
<text x="263.6" y="134.2">RED</text>
<text x="147.9" y="140.8">R9</text>
<text x="154.6" y="141.7">10K</text>
<text x="134.5" y="149.2">C15</text>
<text x="127.8" y="152.6">C14</text>
<text x="134.5" y="152.6">0.1uF</text>
<text x="142" y="155.1">5.9K</text>
<text x="142.2" y="150.9">R8</text>
<text x="148.7" y="150.9">C16</text>
<text x="154.6" y="150.9">1500pF</text>
<text x="126.9" y="156.8">150pF</text>
<text x="135.3" y="159.3">R7</text>
<text x="135.3" y="163.5">549</text>
</g>
<g font-size="1.5">
<text x="184.4" y="28" transform="rotate(-90 184.4 28)">1</text>
<text x="186.1" y="28" transform="rotate(-90 186.1 28)">2</text>
<text x="55.8" y="31.4">+12V</text>
<text x="69.7" y="32.9" transform="rotate(-90 69.7 32.9)">1</text>
<text x="71.4" y="32.9" transform="rotate(-90 71.4 32.9)">2</text>
<text x="190.8" y="33.1">VCC_5V</text>
<text x="99.4" y="38">7</text>
<text x="99.4" y="41.4">5</text>
<text x="112.7" y="41.4">1</text>
<text x="236.2" y="40.8">+12V</text>
<text x="17.7" y="44.3" transform="rotate(-90 17.7 44.3)">VCC_5V</text>
<text x="22.9" y="47.5" transform="rotate(-90 22.9 47.5)">VCC_3V3</text>
<text x="29.8" y="42.9" transform="rotate(-90 29.8 42.9)">+12V</text>
<text x="99.4" y="44.7">2</text>
<text x="112.7" y="44.7">8</text>
<text x="99.4" y="48.1">3</text>
<text x="99.4" y="51.4">6</text>
<text x="112.7" y="48.1">4</text>
<text x="112.7" y="51.4">9</text>
<text x="229.1" y="48.8" transform="rotate(-90 229.1 48.8)">VCC_5V</text>
<text x="232.8" y="49.8" transform="rotate(-90 232.8 49.8)">VCC_3V3</text>
<text x="25.7" y="70.6">+12V</text>
<text x="18.3" y="77.8" transform="rotate(-90 18.3 77.8)">VCC_5V</text>
<text x="237.6" y="76.6">+12V</text>
<text x="22.2" y="79.5" transform="rotate(-90 22.2 79.5)">VCC_3V3</text>
<text x="32.2" y="112.4">+12V</text>
<text x="58.6" y="112.2" transform="rotate(-90 58.6 112.2)">1</text>
<text x="60.3" y="112.2" transform="rotate(-90 60.3 112.2)">2</text>
<text x="170.1" y="113" transform="rotate(-90 170.1 113)">1</text>
<text x="171.8" y="113" transform="rotate(-90 171.8 113)">2</text>
<text x="233.9" y="109.3">VCC_5V</text>
<text x="245.6" y="109.3">+12V</text>
<text x="257.3" y="108.5">VCC_3V3</text>
<text x="98.1" y="117.3">7</text>
<text x="177.2" y="114">VCC_3V3</text>
<text x="98.1" y="120.7">5</text>
<text x="98.1" y="124">2</text>
<text x="111.3" y="124">8</text>
<text x="111.3" y="120.7">1</text>
<text x="98.1" y="127.4">3</text>
<text x="98.1" y="130.7">6</text>
<text x="111.3" y="127.4">4</text>
<text x="111.3" y="130.7">9</text>
<text x="215.1" y="183.9">Title</text>
<text x="221.8" y="185.6">Power Supply</text>
<text x="215.1" y="189">Size</text>
<text x="216.8" y="190.6">A3</text>
<text x="221.8" y="189">Document</text>
<text x="221.8" y="190.6">EVSE LEVEL 2 PROTO BOARD</text>
<text x="229.8" y="189">Number</text>
<text x="270.4" y="189">Rev</text>
<text x="272.1" y="190.6">02</text>
<text x="215.1" y="194">Date:</text>
<text x="223.8" y="194">Friday, June 04, 2021</text>
<text x="248.6" y="194">Sheet</text>
<text x="257" y="194">3</text>
<text x="262" y="194">of</text>
<text x="267.1" y="194">14</text>
</g>
<g font-size="1.5" fill="#f00">
<text x="89.7" y="37.6">12_VIN</text>
<text x="84.5" y="116.9">12_VIN_1</text>
</g>
<g font-size="1.5" fill="#004080">
<text x="102.3" y="39.1">VIN</text>
<text x="34.9" y="47.7">1</text>
<text x="102.3" y="42.5">ENA BOOT</text>
<text x="102.3" y="45.8">NC</text>
<text x="108.5" y="45.8">PH</text>
<text x="34.9" y="49.4">2</text>
<text x="34.9" y="51">3</text>
<text x="34.9" y="52.7">4</text>
<text x="102.3" y="49.2">NC_3 VSNS</text>
<text x="102.3" y="52.5">GND</text>
<text x="109.8" y="52.5">9</text>
<text x="244.8" y="50.4">1</text>
<text x="244.8" y="52">2</text>
<text x="244.8" y="53.7">3</text>
<text x="244.8" y="55.4">4</text>
<text x="34.2" y="80.2">1</text>
<text x="34.2" y="81.9">2</text>
<text x="34.2" y="83.6">3</text>
<text x="34.2" y="85.2">4</text>
<text x="245.4" y="84.1">1</text>
<text x="245.4" y="85.7">2</text>
<text x="101" y="118.4">VIN</text>
<text x="101" y="121.8">ENA BOOT</text>
<text x="101" y="125.1">NC</text>
<text x="107.2" y="125.1">PH</text>
<text x="101" y="128.5">NC_3 VSNS</text>
<text x="101" y="131.8">GND</text>
<text x="108.5" y="131.8">9</text>
</g>
<g font-size="1.2">
<text x="29" y="1.3">5</text>
<text x="83.8" y="1.3">4</text>
<text x="138.5" y="1.3">3</text>
<text x="193.3" y="1.3">2</text>
<text x="248" y="1.3">1</text>
<text x=".4" y="26.8">D</text>
<text x="275.9" y="26.8">D</text>
<text x=".4" y="75">C</text>
<text x="275.9" y="75">C</text>
<text x=".4" y="123.1">B</text>
<text x="275.9" y="123.1">B</text>
<text x=".4" y="171.3">A</text>
<text x="275.9" y="171.3">A</text>
<text x="29" y="195.6">5</text>
<text x="83.8" y="195.6">4</text>
<text x="138.5" y="195.6">3</text>
<text x="193.3" y="195.6">2</text>
<text x="248" y="195.6">1</text>
</g>
</svg>
